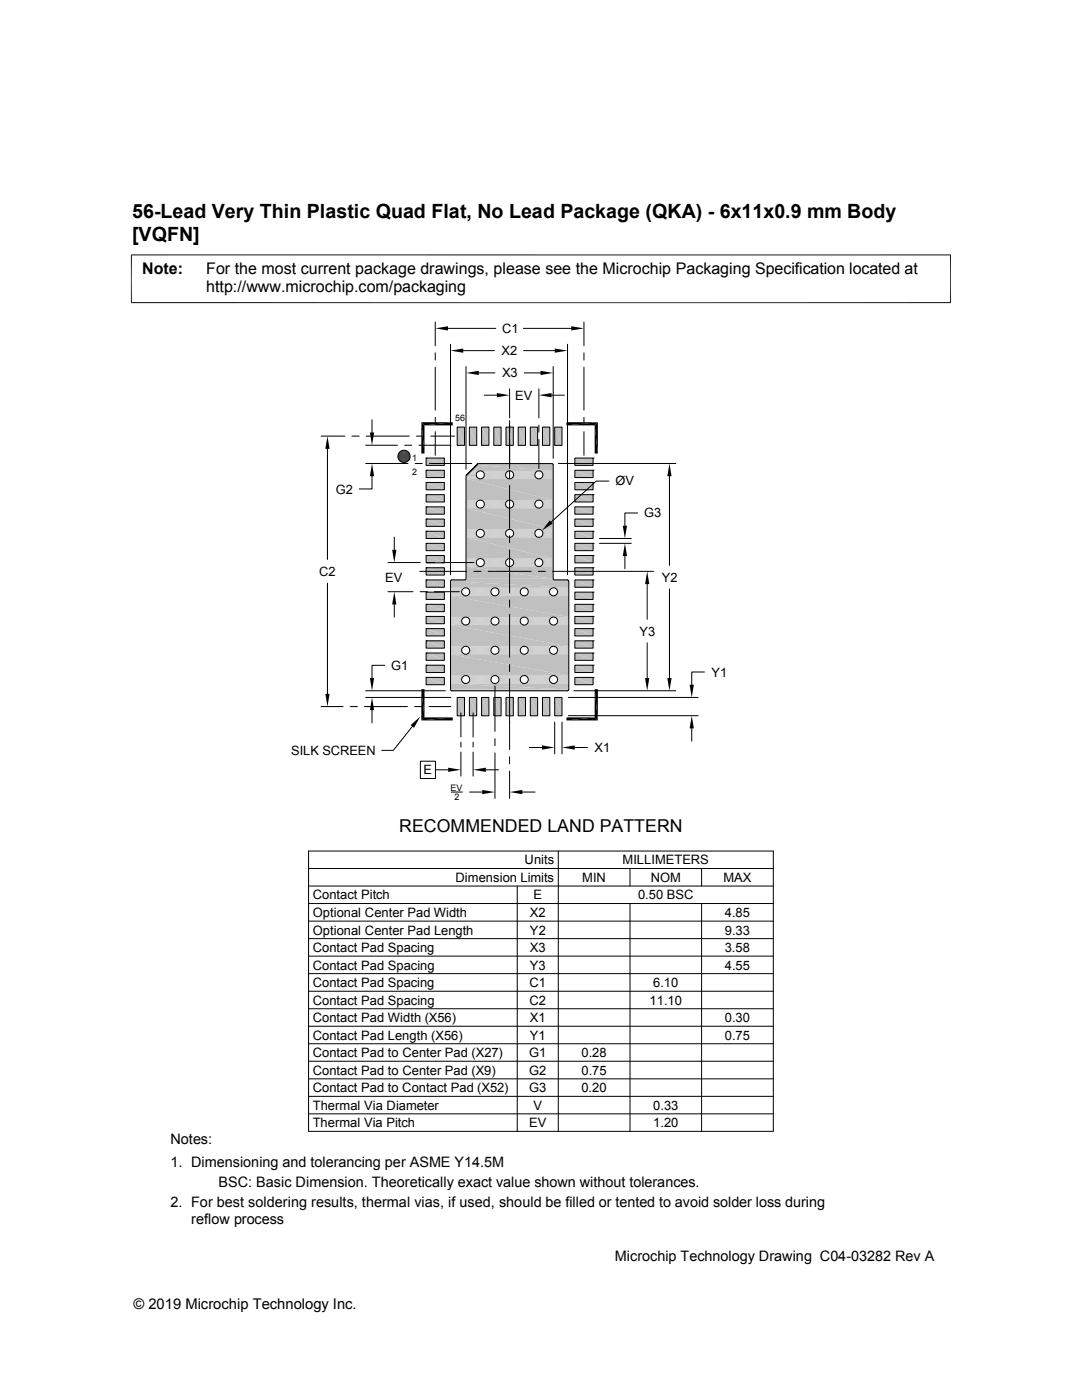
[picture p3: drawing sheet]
<svg xmlns="http://www.w3.org/2000/svg" width="216mm" height="279mm" viewBox="0 0 216 279" stroke-linecap="round" stroke-linejoin="round" font-family="sans-serif">
<g fill="#c0c0c0">
<path d="M110.7 85.2l1.4 3.7h-1.4z"/>
<path d="M110.7 85.2h1.4v3.7z"/>
<path d="M108.2 85.2l1.5 3.7h-1.5z"/>
<path d="M108.2 85.2h1.5v3.7z"/>
<path d="M105.8 85.2l1.5 3.7h-1.5z"/>
<path d="M105.8 85.2h1.5v3.7z"/>
<path d="M103.4 85.2l1.5 3.7h-1.5z"/>
<path d="M103.4 85.2h1.5v3.7z"/>
<path d="M101 85.2l1.4 3.7h-1.4z"/>
<path d="M101 85.2h1.4v3.7z"/>
<path d="M98.5 85.2l1.5 3.7h-1.5z"/>
<path d="M98.5 85.2h1.5v3.7z"/>
<path d="M96.1 85.2l1.5 3.7h-1.5z"/>
<path d="M96.1 85.2h1.5v3.7z"/>
<path d="M93.7 85.2l1.4 3.7h-1.4z"/>
<path d="M93.7 85.2h1.4v3.7z"/>
<path d="M91.2 85.2l1.5 3.7h-1.5z"/>
<path d="M91.2 85.2h1.5v3.7z"/>
<path d="M114.7 91.4l3.6 1.5h-3.6z"/>
<path d="M114.7 91.4h3.6v1.5z"/>
<path d="M85 91.4l3.7 1.5h-3.7z"/>
<path d="M85 91.4h3.7v1.5z"/>
<path d="M114.7 93.9l3.6 1.4h-3.6z"/>
<path d="M114.7 93.9h3.6v1.4z"/>
<path d="M85 93.9l3.7 1.4h-3.7z"/>
<path d="M85 93.9h3.7v1.4z"/>
<path d="M114.7 96.3l3.6 1.4h-3.6z"/>
<path d="M114.7 96.3h3.6v1.4z"/>
<path d="M85 96.3l3.7 1.4h-3.7z"/>
<path d="M85 96.3h3.7v1.4z"/>
<path d="M114.7 98.7l3.6 1.5h-3.6z"/>
<path d="M114.7 98.7h3.6v1.5z"/>
<path d="M85 98.7l3.7 1.5h-3.7z"/>
<path d="M85 98.7h3.7v1.5z"/>
<path d="M114.7 101.2l3.6 1.4h-3.6z"/>
<path d="M114.7 101.2h3.6v1.4z"/>
<path d="M85 101.2l3.7 1.4h-3.7z"/>
<path d="M85 101.2h3.7v1.4z"/>
<path d="M114.7 103.6l3.6 1.5h-3.6z"/>
<path d="M114.7 103.6h3.6v1.5z"/>
<path d="M85 103.6l3.7 1.5h-3.7z"/>
<path d="M85 103.6h3.7v1.5z"/>
<path d="M114.7 106l3.6 1.5h-3.6z"/>
<path d="M114.7 106h3.6v1.5z"/>
<path d="M85 106l3.7 1.5h-3.7z"/>
<path d="M85 106h3.7v1.5z"/>
<path d="M114.7 108.4l3.6 1.5h-3.6z"/>
<path d="M114.7 108.4h3.6v1.5z"/>
<path d="M85 108.4l3.7 1.5h-3.7z"/>
<path d="M85 108.4h3.7v1.5z"/>
<path d="M114.7 110.9l3.6 1.4h-3.6z"/>
<path d="M114.7 110.9h3.6v1.4z"/>
<path d="M85 110.9l3.7 1.4h-3.7z"/>
<path d="M85 110.9h3.7v1.4z"/>
<path d="M114.7 113.3l3.6 1.5h-3.6z"/>
<path d="M114.7 113.3h3.6v1.5z"/>
<path d="M85 113.3l3.7 1.5h-3.7z"/>
<path d="M85 113.3h3.7v1.5z"/>
<path d="M114.7 115.7l3.6 1.5h-3.6z"/>
<path d="M114.7 115.7h3.6v1.5z"/>
<path d="M85 115.7l3.7 1.5h-3.7z"/>
<path d="M85 115.7h3.7v1.5z"/>
<path d="M114.7 118.2l3.6 1.4h-3.6z"/>
<path d="M114.7 118.2h3.6v1.4z"/>
<path d="M85 118.2l3.7 1.4h-3.7z"/>
<path d="M85 118.2h3.7v1.4z"/>
<path d="M114.7 120.6l3.6 1.5h-3.6z"/>
<path d="M114.7 120.6h3.6v1.5z"/>
<path d="M85 120.6l3.7 1.5h-3.7z"/>
<path d="M85 120.6h3.7v1.5z"/>
<path d="M114.7 123l3.6 1.5h-3.6z"/>
<path d="M114.7 123h3.6v1.5z"/>
<path d="M85 123l3.7 1.5h-3.7z"/>
<path d="M85 123h3.7v1.5z"/>
<path d="M114.7 125.5l3.6 1.4h-3.6z"/>
<path d="M114.7 125.5h3.6v1.4z"/>
<path d="M85 125.5l3.7 1.4h-3.7z"/>
<path d="M85 125.5h3.7v1.4z"/>
<path d="M114.7 127.9l3.6 1.4h-3.6z"/>
<path d="M114.7 127.9h3.6v1.4z"/>
<path d="M85 127.9l3.7 1.4h-3.7z"/>
<path d="M85 127.9h3.7v1.4z"/>
<path d="M114.7 130.3l3.6 1.5h-3.6z"/>
<path d="M114.7 130.3h3.6v1.5z"/>
<path d="M85 130.3l3.7 1.5h-3.7z"/>
<path d="M85 130.3h3.7v1.5z"/>
<path d="M114.7 132.8l3.6 1.4h-3.6z"/>
<path d="M114.7 132.8h3.6v1.4z"/>
<path d="M85 132.8l3.7 1.4h-3.7z"/>
<path d="M85 132.8h3.7v1.4z"/>
<path d="M114.7 135.2l3.6 1.5h-3.6z"/>
<path d="M114.7 135.2h3.6v1.5z"/>
<path d="M85 135.2l3.7 1.5h-3.7z"/>
<path d="M85 135.2h3.7v1.5z"/>
<path d="M110.7 139.2l1.4 3.7h-1.4z"/>
<path d="M110.7 139.2h1.4v3.7z"/>
<path d="M108.2 139.2l1.5 3.7h-1.5z"/>
<path d="M108.2 139.2h1.5v3.7z"/>
<path d="M105.8 139.2l1.5 3.7h-1.5z"/>
<path d="M105.8 139.2h1.5v3.7z"/>
<path d="M103.4 139.2l1.5 3.7h-1.5z"/>
<path d="M103.4 139.2h1.5v3.7z"/>
<path d="M101 139.2l1.4 3.7h-1.4z"/>
<path d="M101 139.2h1.4v3.7z"/>
<path d="M98.5 139.2l1.5 3.7h-1.5z"/>
<path d="M98.5 139.2h1.5v3.7z"/>
<path d="M96.1 139.2l1.5 3.7h-1.5z"/>
<path d="M96.1 139.2h1.5v3.7z"/>
<path d="M93.7 139.2l1.4 3.7h-1.4z"/>
<path d="M93.7 139.2h1.4v3.7z"/>
<path d="M91.2 139.2l1.5 3.7h-1.5z"/>
<path d="M91.2 139.2h1.5v3.7z"/>
</g>
<path d="M95.1 92.7h15.3M95.2 92.6h15.2M95.2 92.6h15.1M95.3 92.6h15" fill="none" stroke="#c0c0c0" stroke-width=".2"/>
<g fill="#c0c0c0">
<path d="M95.1 92.8l15.3 1.2h-16.5z"/>
<path d="M95.1 92.8h15.3v1.2z"/>
</g>
<path d="M95.9 94h5.7M101.8 94h5.6M107.6 94h2.8" fill="none" stroke="#c0c0c0" stroke-width=".2"/>
<g fill="#c0c0c0">
<path d="M93.9 94h1.7z"/>
<path d="M93.9 94h1.9z"/>
</g>
<path d="M96.1 94h5.4M101.9 94h5.4M107.7 94h2.7" fill="none" stroke="#c0c0c0" stroke-width=".2"/>
<g fill="#c0c0c0">
<path d="M93.8 94h1.7z"/>
<path d="M93.8 94h1.8z"/>
</g>
<path d="M96.2 94.1h5.1M102 94.1h5.2M107.9 94.1h2.5" fill="none" stroke="#c0c0c0" stroke-width=".2"/>
<g fill="#c0c0c0">
<path d="M93.8 94l1.6 .1h-1.7z"/>
<path d="M93.8 94h1.7z"/>
</g>
<path d="M96.3 94.2h4.9M102.2 94.2h4.8M108 94.2h2.4" fill="none" stroke="#c0c0c0" stroke-width=".2"/>
<g fill="#c0c0c0">
<path d="M93.7 94.1l1.5 .1h-1.6z"/>
<path d="M93.7 94.1h1.7l-.2 .1z"/>
</g>
<path d="M96.4 94.3h4.7M102.3 94.3h4.6M108.1 94.3h2.3" fill="none" stroke="#c0c0c0" stroke-width=".2"/>
<g fill="#c0c0c0">
<path d="M93.6 94.2l1.6 .1h-1.7z"/>
<path d="M93.6 94.2h1.7l-.1 .1z"/>
</g>
<path d="M96.5 94.4h4.5M102.4 94.4h4.4M108.2 94.4h2.2" fill="none" stroke="#c0c0c0" stroke-width=".2"/>
<g fill="#c0c0c0">
<path d="M93.5 94.3l1.6 .2h-1.8z"/>
<path d="M93.5 94.3h1.7l-.1 .2z"/>
</g>
<path d="M96.6 94.6h4.3M102.4 94.6h4.4M108.3 94.6h2.1" fill="none" stroke="#c0c0c0" stroke-width=".2"/>
<g fill="#c0c0c0">
<path d="M93.3 94.5l1.8 .1h-1.9z"/>
<path d="M93.3 94.5h1.8v.1z"/>
</g>
<path d="M96.6 94.7h4.3M102.5 94.7h4.2M108.3 94.7h2.1" fill="none" stroke="#c0c0c0" stroke-width=".2"/>
<g fill="#c0c0c0">
<path d="M93.2 94.6l1.8 .2h-1.9z"/>
<path d="M93.2 94.6h1.9l-.1 .2z"/>
<path d="M93.1 94.8h1.9z"/>
</g>
<path d="M93 94.8h2" fill="none" stroke="#c0c0c0" stroke-width=".2"/>
<path d="M93 94.8h2z" fill="#c0c0c0"/>
<g fill="none" stroke="#c0c0c0" stroke-width=".2">
<path d="M93 94.9h2.1M93 95h2.1M93 95.1h2.2M93 95.3h2.2M93 95.4h2.4M93 95.5h2.5M93 95.5h2.6M93 95.6h2.8M93 94.8h2.1M95.9 95.6h5.7M96.1 95.5h5.4M96.2 95.5h5.1"/>
<path d="M96.3 95.4h4.9M96.4 95.3h4.7M96.5 95.1h4.5M96.6 95h4.3M96.6 94.8h4.3M101.8 95.6h5.6M101.9 95.5h5.4M102 95.5h5.2M102.2 95.4h4.8M102.3 95.3h4.6M102.4 95.1h4.4M102.4 95h4.4"/>
<path d="M102.5 94.8h4.2M107.6 95.6h2.8M107.7 95.5h2.7M107.9 95.5h2.5M108 95.4h2.4M108.1 95.3h2.3M108.2 95.1h2.2M108.3 95h2.1M108.3 94.8h2.1"/>
</g>
<g fill="#c0c0c0">
<path d="M93 95.6l17.4 4.2h-17.4z"/>
<path d="M93 95.6h17.4v4.2z"/>
</g>
<g fill="none" stroke="#c0c0c0" stroke-width=".2">
<path d="M93 99.8h2.8M93 99.9h2.6M93 99.9h2.5M95.9 99.8h5.7M96.1 99.9h5.4M96.2 99.9h5.1M101.8 99.8h5.6M101.9 99.9h5.4M102 99.9h5.2M107.6 99.8h2.8M107.7 99.9h2.7M107.9 99.9h2.5"/>
<path d="M93 100h2.4M93 100.1h2.2M93 100.2h2.2M93 100.4h2.1M93 100.5h2.1M93 100.7h2.1M93 100.8h2.1M93 101h2.2M93 101.1h2.2M93 101.2h2.4M93 101.3h2.5M93 101.3l2.8 .1"/>
<path d="M95.9 101.4h5.7M96.2 101.3h5.1M96.3 101.2h4.9M96.3 100h4.9M96.4 100.1h4.7M96.4 101.1h4.7M96.5 101h4.5M96.5 100.2h4.5M96.6 100.8h4.3M96.6 100.4h4.3M96.6 100.7h4.3M96.6 100.5h4.3"/>
<path d="M101.8 101.4h5.6M102 101.3h5.2M102.2 100h4.8M102.2 101.2h4.8M102.3 101.1h4.6M102.3 100.1h4.6M102.4 101h4.4M102.4 100.2h4.4M102.4 100.8h4.4M102.4 100.4h4.4M102.5 100.7h4.2M102.5 100.5h4.2"/>
<path d="M107.9 101.3h2.5M108 100h2.4M108 101.2h2.4M108.1 101.1h2.3M108.1 100.1h2.3M108.2 101h2.2M108.2 100.2h2.2M108.3 100.8h2.1M108.3 100.4h2.1M108.3 100.7h2.1M108.3 100.5h2.1M110.4 101.3l-2.8 .1"/>
</g>
<g fill="#c0c0c0">
<path d="M93 101.4l17.4 4.2h-17.4z"/>
<path d="M93 101.4h17.4v4.2z"/>
</g>
<g fill="none" stroke="#c0c0c0" stroke-width=".2">
<path d="M93 105.7h2.8M93 105.7h2.6M93 105.8h2.5M93 105.8h2.4M93 106h2.2M93 106.1h2.2M93 106.2h2.1M93 106.4h2.1M93 106.5h2.1M93 106.7h2.1M93 106.8h2.2M93 106.9h2.2"/>
<path d="M93 107h2.4M93 107.1h2.5M93 107.2h2.8M95.9 107.2h5.7M95.9 105.7h5.7M96.1 105.7h5.4M96.2 107.1h5.1M96.2 105.8h5.1M96.3 107h4.9M96.3 105.8h4.9M96.4 106h4.7M96.4 106.9h4.7"/>
<path d="M96.5 106.8h4.5M96.5 106.1h4.5M96.6 106.7h4.3M96.6 106.2h4.3M96.6 106.5h4.3M96.6 106.4h4.3M101.8 107.2h5.6M101.8 105.7h5.6M101.9 105.7h5.4M102 107.1h5.2M102 105.8h5.2M102.2 105.8h4.8"/>
<path d="M102.2 107h4.8M102.3 106.9h4.6M102.3 106h4.6M102.4 106.8h4.4M102.4 106.1h4.4M102.4 106.7h4.4M102.4 106.2h4.4M102.5 106.5h4.2M102.5 106.4h4.2M107.6 105.7h2.8M107.7 105.7h2.7M107.9 107.1h2.5"/>
<path d="M107.9 105.8h2.5M108 105.8h2.4M108 107h2.4M108.1 106.9h2.3M108.1 106h2.3M108.2 106.8h2.2M108.2 106.1h2.2M108.3 106.7h2.1M108.3 106.2h2.1M108.3 106.5h2.1M108.3 106.4h2.1M110.4 107.2h-2.8"/>
</g>
<g fill="#c0c0c0">
<path d="M93 107.2l17.4 4.3h-17.4z"/>
<path d="M93 107.2h17.4v4.3z"/>
</g>
<g fill="none" stroke="#c0c0c0" stroke-width=".2">
<path d="M93 111.5h2.8M93 111.5h2.6M93 111.6h2.5M93 111.7h2.4M93 111.8h2.2M93 111.9h2.2M93 112.1h2.1M93 112.2h2.1M93 112.3h2.1M93 112.5h2.1M93 112.6h2.2M93 112.8h2.2"/>
<path d="M93 112.9h2.4M93 112.9h2.5M93 113l2.8 .1M95.9 113.1h5.7M95.9 111.5h5.7M96.1 111.5h5.4M96.2 112.9h5.1M96.2 111.6h5.1M96.3 112.9h4.9M96.3 111.7h4.9M96.4 111.8h4.7M96.4 112.8h4.7"/>
<path d="M96.5 112.6h4.5M96.5 111.9h4.5M96.6 112.5h4.3M96.6 112.1h4.3M96.6 112.3h4.3M96.6 112.2h4.3M101.8 113.1h5.6M101.8 111.5h5.6M101.9 111.5h5.4M102 112.9h5.2M102 111.6h5.2M102.2 111.7h4.8"/>
<path d="M102.2 112.9h4.8M102.3 112.8h4.6M102.3 111.8h4.6M102.4 112.6h4.4M102.4 111.9h4.4M102.4 112.5h4.4M102.4 112.1h4.4M102.5 112.3h4.2M102.5 112.2h4.2M107.6 111.5h2.8M107.7 111.5h2.7M107.9 112.9h2.5"/>
<path d="M107.9 111.6h2.5M108 111.7h2.4M108 112.9h2.4M108.1 112.8h2.3M108.1 111.8h2.3M108.2 112.6h2.2M108.2 111.9h2.2M108.3 112.5h2.1M108.3 112.1h2.1M108.3 112.3h2.1M108.3 112.2h2.1M110.4 113l-2.8 .1"/>
</g>
<g fill="#c0c0c0">
<path d="M93 113.1l17.4 2.4h-17.4z"/>
<path d="M93 113.1h17.4v2.4z"/>
</g>
<path d="M89.9 115.9h23.6M89.9 116h23.6M89.9 115.8h23.6M90 115.8h23.4M90.1 115.7h23.2M92.9 115.7h17.6M93 115.6h17.4M93 115.5h17.4" fill="none" stroke="#c0c0c0" stroke-width=".2"/>
<g fill="#c0c0c0">
<path d="M89.9 116l23.6 1.3h-23.6z"/>
<path d="M89.9 116h23.6v1.3z"/>
</g>
<g fill="none" stroke="#c0c0c0" stroke-width=".2">
<path d="M89.9 117.3h3M89.9 117.4h2.8M89.9 117.4h2.7M89.9 117.5h2.5M89.9 117.6h2.4M89.9 117.8h2.3M89.9 117.9h2.3M89.9 118h2.2M89.9 118.2h2.2M89.9 118.3h2.3M89.9 118.5h2.3M89.9 118.6h2.4"/>
<path d="M89.9 118.7h2.5M89.9 118.8h2.7M89.9 118.9h3M93 118.9h5.7M93 117.3h5.7M93.2 117.4h5.4M93.3 118.8h5.1M93.3 117.4h5.1M93.4 118.7h4.9M93.4 117.5h4.9M93.5 117.6h4.7M93.5 118.6h4.7"/>
<path d="M93.6 118.5h4.5M93.6 117.8h4.5M93.7 118.3h4.3M93.7 117.9h4.3M93.7 118h4.3M93.7 118.2h4.3M98.8 118.9h5.7M98.8 117.3h5.7M99 117.4h5.4M99.1 118.8h5.1M99.1 117.4h5.1M99.3 117.5h4.8"/>
<path d="M99.3 118.7h4.8M99.4 118.6h4.6M99.4 117.6h4.6M99.4 118.5h4.5M99.4 117.8h4.5M99.5 118.3h4.4M99.5 117.9h4.4M99.5 118.2h4.3M99.5 118h4.3M104.7 118.9h5.7M104.7 117.3h5.7M104.8 117.4h5.4"/>
<path d="M105 118.8h5.1M105 117.4h5.1M105.1 117.5h4.9M105.1 118.7h4.9M105.2 118.6h4.7M105.2 117.6h4.7M105.3 118.5h4.5M105.3 117.8h4.5M105.3 118.3h4.4M105.3 117.9h4.4M105.4 118.2h4.3M105.4 118h4.3"/>
<path d="M110.5 117.3h3M110.7 117.4h2.8M110.8 118.8h2.7M110.8 117.4h2.7M110.9 117.5h2.6M110.9 118.7h2.6M111 118.6h2.5M111 117.6h2.5M111.1 118.5h2.4M111.1 117.8h2.4M111.2 118.3h2.3M111.2 117.9h2.3"/>
<path d="M111.2 118.2h2.3M111.2 118h2.3M113.5 118.9h-3"/>
</g>
<g fill="#c0c0c0">
<path d="M89.9 118.9l23.6 4.2h-23.6z"/>
<path d="M89.9 118.9h23.6v4.2z"/>
</g>
<g fill="none" stroke="#c0c0c0" stroke-width=".2">
<path d="M89.9 123.2h3M89.9 123.2h2.8M89.9 123.3h2.7M89.9 123.3h2.5M89.9 123.5h2.4M89.9 123.6h2.3M89.9 123.7h2.3M89.9 123.9h2.2M89.9 124h2.2M89.9 124.2h2.3M89.9 124.3h2.3M89.9 124.4h2.4"/>
<path d="M89.9 124.5h2.5M89.9 124.6h2.7M89.9 124.7h2.8M89.9 124.7h3M93 124.7h5.7M93 123.2h5.7M93.2 123.2h5.4M93.2 124.7h5.4M93.3 124.6h5.1M93.3 123.3h5.1M93.4 124.5h4.9M93.4 123.3h4.9"/>
<path d="M93.5 123.5h4.7M93.5 124.4h4.7M93.6 124.3h4.5M93.6 123.6h4.5M93.7 124.2h4.3M93.7 123.7h4.3M93.7 123.9h4.3M93.7 124h4.3M98.8 124.7h5.7M98.8 123.2h5.7M99 123.2h5.4M99 124.7h5.4"/>
<path d="M99.1 124.6h5.1M99.1 123.3h5.1M99.3 123.3h4.8M99.3 124.5h4.8M99.4 124.4h4.6M99.4 123.5h4.6M99.4 124.3h4.5M99.4 123.6h4.5M99.5 124.2h4.4M99.5 123.7h4.4M99.5 124h4.3M99.5 123.9h4.3"/>
<path d="M104.7 124.7h5.7M104.7 123.2h5.7M104.8 123.2h5.4M104.8 124.7h5.4M105 124.6h5.1M105 123.3h5.1M105.1 123.3h4.9M105.1 124.5h4.9M105.2 124.4h4.7M105.2 123.5h4.7M105.3 124.3h4.5M105.3 123.6h4.5"/>
<path d="M105.3 124.2h4.4M105.3 123.7h4.4M105.4 124h4.3M105.4 123.9h4.3M110.5 124.7h3M110.5 123.2h3M110.7 123.2h2.8M110.7 124.7h2.8M110.8 124.6h2.7M110.8 123.3h2.7M110.9 123.3h2.6M110.9 124.5h2.6"/>
<path d="M111 124.4h2.5M111 123.5h2.5M111.1 124.3h2.4M111.1 123.6h2.4M111.2 124.2h2.3M111.2 123.7h2.3M111.2 124h2.3M111.2 123.9h2.3"/>
</g>
<g fill="#c0c0c0">
<path d="M89.9 124.7l23.6 4.3h-23.6z"/>
<path d="M89.9 124.7h23.6v4.3z"/>
</g>
<g fill="none" stroke="#c0c0c0" stroke-width=".2">
<path d="M89.9 129h3M89.9 129h2.8M89.9 129.1h2.7M89.9 129.2h2.5M89.9 129.3h2.4M89.9 129.4h2.3M89.9 129.6h2.3M89.9 129.7h2.2M89.9 129.8h2.2M89.9 130h2.3M89.9 130.1h2.3M89.9 130.3h2.4"/>
<path d="M89.9 130.4h2.5M89.9 130.5h2.7M89.9 130.5l3 .1M93 130.6h5.7M93 129h5.7M93.2 129h5.4M93.3 130.5h5.1M93.3 129.1h5.1M93.4 130.4h4.9M93.4 129.2h4.9M93.5 129.3h4.7M93.5 130.3h4.7"/>
<path d="M93.6 130.1h4.5M93.6 129.4h4.5M93.7 130h4.3M93.7 129.6h4.3M93.7 129.7h4.3M93.7 129.8h4.3M98.8 130.6h5.7M98.8 129h5.7M99 129h5.4M99.1 130.5h5.1M99.1 129.1h5.1M99.3 129.2h4.8"/>
<path d="M99.3 130.4h4.8M99.4 130.3h4.6M99.4 129.3h4.6M99.4 130.1h4.5M99.4 129.4h4.5M99.5 130h4.4M99.5 129.6h4.4M99.5 129.8h4.3M99.5 129.7h4.3M104.7 130.6h5.7M104.7 129h5.7M104.8 129h5.4"/>
<path d="M105 130.5h5.1M105 129.1h5.1M105.1 129.2h4.9M105.1 130.4h4.9M105.2 130.3h4.7M105.2 129.3h4.7M105.3 130.1h4.5M105.3 129.4h4.5M105.3 130h4.4M105.3 129.6h4.4M105.4 129.8h4.3M105.4 129.7h4.3"/>
<path d="M110.5 129h3M110.7 129h2.8M110.8 130.5h2.7M110.8 129.1h2.7M110.9 129.2h2.6M110.9 130.4h2.6M111 130.3h2.5M111 129.3h2.5M111.1 130.1h2.4M111.1 129.4h2.4M111.2 130h2.3M111.2 129.6h2.3"/>
<path d="M111.2 129.8h2.3M111.2 129.7h2.3M113.5 130.5l-3 .1"/>
</g>
<g fill="#c0c0c0">
<path d="M89.9 130.6l23.6 4.2h-23.6z"/>
<path d="M89.9 130.6h23.6v4.2z"/>
</g>
<g fill="none" stroke="#c0c0c0" stroke-width=".2">
<path d="M89.9 134.8h3M89.9 134.9h2.8M89.9 134.9h2.7M89.9 135h2.5M89.9 135.1h2.4M89.9 135.3h2.3M89.9 135.4h2.3M89.9 135.5h2.2M89.9 135.7h2.2M89.9 135.8h2.3M89.9 136h2.3M89.9 136.1h2.4"/>
<path d="M89.9 136.2h2.5M89.9 136.3h2.7M89.9 136.4h2.8M89.9 136.4h3M93 136.4h5.7M93 134.8h5.7M93.2 134.9h5.4M93.2 136.4h5.4M93.3 136.3h5.1M93.3 134.9h5.1M93.4 136.2h4.9M93.4 135h4.9"/>
<path d="M93.5 135.1h4.7M93.5 136.1h4.7M93.6 136h4.5M93.6 135.3h4.5M93.7 135.8h4.3M93.7 135.4h4.3M93.7 135.5h4.3M93.7 135.7h4.3M98.8 136.4h5.7M98.8 134.8h5.7M99 134.9h5.4M99 136.4h5.4"/>
<path d="M99.1 136.3h5.1M99.1 134.9h5.1M99.3 135h4.8M99.3 136.2h4.8M99.4 136.1h4.6M99.4 135.1h4.6M99.4 136h4.5M99.4 135.3h4.5M99.5 135.8h4.4M99.5 135.4h4.4M99.5 135.7h4.3M99.5 135.5h4.3"/>
<path d="M104.7 136.4h5.7M104.7 134.8h5.7M104.8 134.9h5.4M104.8 136.4h5.4M105 136.3h5.1M105 134.9h5.1M105.1 135h4.9M105.1 136.2h4.9M105.2 136.1h4.7M105.2 135.1h4.7M105.3 136h4.5M105.3 135.3h4.5"/>
<path d="M105.3 135.8h4.4M105.3 135.4h4.4M105.4 135.7h4.3M105.4 135.5h4.3M110.5 136.4h3M110.5 134.8h3M110.7 134.9h2.8M110.7 136.4h2.8M110.8 136.3h2.7M110.8 134.9h2.7M110.9 135h2.6M110.9 136.2h2.6"/>
<path d="M111 136.1h2.5M111 135.1h2.5M111.1 136h2.4M111.1 135.3h2.4M111.2 135.8h2.3M111.2 135.4h2.3M111.2 135.7h2.3M111.2 135.5h2.3"/>
</g>
<g fill="#c0c0c0">
<path d="M89.9 136.4l23.6 1.2h-23.6z"/>
<path d="M89.9 136.4h23.6v1.2z"/>
</g>
<path d="M89.9 137.6h23.6M89.9 137.7h23.6M89.9 137.8h23.5M90 137.8h23.4M90.1 137.9h23.2" fill="none" stroke="#c0c0c0" stroke-width=".2"/>
<g fill="none" stroke="#000" stroke-width=".2">
<path d="M26.1 50.9h163.7M26.2 50.8v9.7M189.7 50.8v9.7M26.1 60.4h163.7M86.8 64.3v4.7M86.8 70.4v1.5M86.8 73.3v8.6M89.4 65.5h9.5M89.9 68.7v46M92.4 70h6.3M93 73.2v20.5M95.5 74.4h3.3"/>
<path d="M96.6 78.9h2.5M101.7 77.6v5.8M104.4 65.5h9.6M104.5 70h6.2M104.6 74.4h3.2M107.5 77.6v5.8M110.1 78.9h2.5M110.4 73.2v18.3M113.2 68.7v46M116.5 64.3v4.7M116.5 70.4v1.5M116.5 73.3v8.6"/>
<path d="M64.1 87h4.7M65.3 89.6v22.1M70.2 87h1.5M73 88.9h6.3M73 92.5h8.4M73.1 87h8.6M74.2 95v2.6h-2.5M74.2 83.8v2.5M79.4 90.9h2.4M79.4 91h2.4M79.4 91.1h2.4M79.4 91.2h2.4"/>
<path d="M79.4 90.8h2.4M79.4 91.4h2.4M79.4 91.5h2.4M79.4 90.7h2.4M79.5 90.6h2.2M79.5 91.6h2.2M79.5 91.7h2.2M79.5 90.5h2.2M79.6 90.4h2M79.6 91.8h2M80.8 88.9h1.4M82.8 92.5h1.5"/>
<path d="M83.1 87h1.4M83.6 88.9h6.4M85 98.7h3.7v1.5h-3.7zM85 98.7h.1M85 96.3h3.7v1.4h-3.7zM85 96.3h.1M85 93.9h3.7v1.4h-3.7zM85 93.9h.1M85 91.4h3.7v1.5h-3.7zM85 91.4h.1M85.7 92.5h8.4M86 87h4.7"/>
<path d="M86.8 83.3v1.4M86.8 86.1v4.8M91.2 85.2h1.5v3.7h-1.5zM93 94.8l2.4-2.3h14.8l.2 .1v22.9l.2 .2h2.6l.3 .3v21.6l-.1 .2-23.3 .1-.2-.2v-21.7l.2-.3h2.6l.3-.2zM93.7 85.2h1.4v3.7h-1.4zM95.3 92.7l-2.1 2.1M96.1 85.2h1.5v3.7h-1.5zM98.5 85.2h1.5v3.7h-1.5zM101 85.2h1.4v3.7h-1.4zM101.7 83.9v9.6M101.7 94v1.5M101.7 96.9v8.6"/>
<path d="M103.4 85.2h1.5v3.7h-1.5zM105.8 85.2h1.5v3.7h-1.5zM107.5 84.8v1.5M107.5 87.7v5.8M108.2 85.2h1.5v3.7h-1.5zM110.7 85.2h1.4v3.7h-1.4zM111.4 92.5h23.5M114.7 98.7h3.6v1.5h-3.6zM114.7 96.3h3.6v1.4h-3.6zM114.7 93.9h3.6v1.4h-3.6zM114.7 91.4h3.6v1.5h-3.6zM116.5 83.3v1.4"/>
<path d="M116.5 86.1v4.8M118.3 98.7h.1M118.3 96.3h.1M118.3 93.9h.1M118.3 91.4h.1M121.5 96h-2.5l-9 8.2M133.6 95v17.8M65.3 116.4v22.1M77.4 112.3h6.5M77.4 118.1h5M78.7 107.2v2.5M83.8 114h9.3"/>
<path d="M83.8 118.1h1.5M85 118.2h3.7v1.4h-3.7zM85 118.2h.1M85 115.7h3.7v1.5h-3.7zM85 115.7h.1M85 113.3h3.7v1.5h-3.7zM85 113.3h.1M85 110.9h3.7v1.4h-3.7zM85 110.9h.1M85 108.4h3.7v1.5h-3.7zM85 108.4h.1M85 106h3.7v1.5h-3.7z"/>
<path d="M85 106h.1M85 103.6h3.7v1.5h-3.7zM85 103.6h.1M85 101.2h3.7v1.4h-3.7zM85 101.2h.1M85.3 112.3h1.4M86.7 118.1h5M88.1 112.3h6.5M94.6 114h1.4M97.4 114h8.6M101.7 106.9v1.4M101.7 109.7v8.6"/>
<path d="M101.7 119.7v1.5M107.4 114h1.4M110.3 114h20.1M114.7 118.2h3.6v1.4h-3.6zM114.7 115.7h3.6v1.5h-3.6zM114.7 113.3h3.6v1.5h-3.6zM114.7 110.9h3.6v1.4h-3.6zM114.7 108.4h3.6v1.5h-3.6zM114.7 106h3.6v1.5h-3.6zM114.7 103.6h3.6v1.5h-3.6zM114.7 101.2h3.6v1.4h-3.6zM118.3 118.2h.1"/>
<path d="M118.3 115.7h.1M118.3 113.3h.1M118.3 110.9h.1M118.3 108.4h.1M118.3 106h.1M118.3 103.6h.1M118.3 101.2h.1M119.6 108.4h6.4M119.6 107.5h6.4M124.7 111v2.5M127.2 102.4h-2.5v2.5M129.1 116.6v7"/>
<path d="M133.6 117.5v17.8M73 139.2h17M73 137.9h15.9M76.8 132.8h-2.6v2.5M78.7 120.6v2.6M85 135.2h3.7v1.5h-3.7zM85 135.2h.1M85 132.8h3.7v1.4h-3.7zM85 132.8h.1M85 130.3h3.7v1.5h-3.7zM85 130.3h.1M85 127.9h3.7v1.4h-3.7z"/>
<path d="M85 127.9h.1M85 125.5h3.7v1.4h-3.7zM85 125.5h.1M85 123h3.7v1.5h-3.7zM85 123h.1M85 120.6h3.7v1.5h-3.7zM85 120.6h.1M91.2 139.2h1.5v3.7h-1.5zM93.7 139.2h1.4v3.7h-1.4zM96.1 139.2h1.5v3.7h-1.5zM98.5 139.2h1.5v3.7h-1.5zM98.8 136.9v9.1"/>
<path d="M101 139.2h1.4v3.7h-1.4zM101.7 122.6v8.6M101.7 132.6v1.4M101.7 135.5v14.1M103.4 139.2h1.5v3.7h-1.5zM105.8 139.2h1.5v3.7h-1.5zM108.2 139.2h1.5v3.7h-1.5zM110.7 139.2h1.4v3.7h-1.4zM113.4 139.2h25.9M114.5 137.9h20.4M114.7 135.2h3.6v1.5h-3.6zM114.7 132.8h3.6v1.4h-3.6z"/>
<path d="M114.7 130.3h3.6v1.5h-3.6zM114.7 127.9h3.6v1.4h-3.6zM114.7 125.5h3.6v1.4h-3.6zM114.7 123h3.6v1.5h-3.6zM114.7 120.6h3.6v1.5h-3.6zM118.3 135.2h.1M118.3 132.8h.1M118.3 130.3h.1M118.3 127.9h.1M118.3 125.5h.1M118.3 123h.1M118.3 120.6h.1"/>
<path d="M129.1 128.3v7M140.6 134.1h-2.6v2.6M64.1 141h4.4M69.9 141h1.4M72.7 141h8.6M74.2 141.7v2.6M82.3 145l-3.8 4.8h-2.3M82.7 141h1.5M83.9 151.9h3v3.5h-3zM85.6 141h4.4M86.9 153.6h2.5M90 158.1h2.3"/>
<path d="M92 142.3v4.8M92 148.1v1M92 150.1v4.8M93.7 158.1h2.5M94.4 142.3v4.8M94.4 148.1v1M94.4 150.1v4.8M96.9 153.6h2.6M98.8 147.4v1.4M98.8 150.3v9M101.7 151v1.4M101.7 153.9v5.4"/>
<path d="M104.2 158.1h2.6M105.6 149.2h2.5M110.7 144.1v6.4M112.1 144.1v6.4M113.4 142.8h25.9M114.7 149.2h2.5M138 145.4v2.5M61.6 173.3h92.7M61.6 169.8h92.7v56h-92.7zM61.6 176.8h92.7M103.2 176.8v49M111.4 169.8v56"/>
<path d="M125.7 173.3v3.5M140 173.3v3.5M61.6 197.8h92.7M61.6 194.3h92.7M61.6 183.8h92.7M61.6 180.3h92.7M61.6 187.3h92.7M61.6 190.8h92.7M125.7 180.3v45.5M140 180.3v45.5M61.6 208.3h92.7M61.6 218.8h92.7"/>
<path d="M61.6 201.3h92.7M61.6 211.8h92.7M61.6 204.8h92.7M61.6 215.3h92.7M61.6 222.3h92.7"/>
<circle cx="80.6" cy="91.1" r="1.22"/>
<circle cx="95.8" cy="94.8" r=".8"/>
<circle cx="101.7" cy="94.8" r=".8"/>
<circle cx="107.5" cy="94.8" r=".8"/>
<circle cx="92.9" cy="118.1" r=".8"/>
<circle cx="95.8" cy="100.6" r=".8"/>
<circle cx="95.8" cy="106.4" r=".8"/>
<circle cx="95.8" cy="112.3" r=".8"/>
<circle cx="98.8" cy="118.1" r=".8"/>
<circle cx="101.7" cy="100.6" r=".8"/>
<circle cx="101.7" cy="112.3" r=".8"/>
<circle cx="101.7" cy="106.4" r=".8"/>
<circle cx="104.6" cy="118.1" r=".8"/>
<circle cx="107.5" cy="100.6" r=".8"/>
<circle cx="107.5" cy="112.3" r=".8"/>
<circle cx="107.5" cy="106.4" r=".8"/>
<circle cx="110.4" cy="118.1" r=".8"/>
<circle cx="92.9" cy="135.6" r=".8"/>
<circle cx="92.9" cy="129.8" r=".8"/>
<circle cx="92.9" cy="123.9" r=".8"/>
<circle cx="98.8" cy="135.6" r=".8"/>
<circle cx="98.8" cy="129.8" r=".8"/>
<circle cx="98.8" cy="123.9" r=".8"/>
<circle cx="104.6" cy="135.6" r=".8"/>
<circle cx="104.6" cy="129.8" r=".8"/>
<circle cx="104.6" cy="123.9" r=".8"/>
<circle cx="110.4" cy="135.6" r=".8"/>
<circle cx="110.4" cy="129.8" r=".8"/>
<circle cx="110.5" cy="123.9" r=".8"/>
</g>
<g fill="#000">
<path d="M86.8 65.5l2.6-.4v.9zM89.9 70l2.5-.4v.8zM93 74.4l2.5-.4v.8zM99.1 78.4l2.6 .5-2.6 .4zM107.8 74l2.6 .4-2.6 .4zM107.5 78.9l2.6-.5v.9zM110.7 69.6l2.5 .4-2.5 .4zM114 65.1l2.5 .4-2.5 .5zM65.3 87l.5 2.6h-.9zM73.8 86.3h.9l-.5 2.6zM74.2 92.5l.5 2.5h-.9zM79.6 91.7l2 .1z"/>
<path d="M79.7 90.3h1.9v.1zM79.7 91.8l1.8 .1h-1.8zM79.7 91.8h1.9l-.1 .1zM79.7 90.2l1.9 .1h-1.9zM79.7 90.2l1.9 .1zM79.7 91.9l1.7 .1zM79.7 91.9h1.8zM79.8 90.1l1.7 .1h-1.8zM79.8 90.1l1.7 .1zM79.8 92l1.5 .1zM79.8 92h1.6zM79.8 90.1h1.6z"/>
<path d="M79.9 90.1h1.5zM79.9 92.1h1.3zM79.9 92.1h1.4zM79.9 90.1h1.4zM80 90l1.3 .1zM80 92.1l1.1 .1zM80 92.1h1.2zM80 90h1.2zM80.1 90h1.1zM80.1 92.2h.9zM80.1 92.2h1zM80.1 90h1z"/>
<path d="M80.2 89.9l.9 .1zM80.2 92.2l.7 .1zM80.2 92.2h.8zM80.2 89.9h.8zM80.3 89.9h.7zM80.3 92.3h.5zM80.3 92.3h.6zM80.3 89.9h.6zM80.5 89.9h.4zM80.5 92.3h.3zM80.5 89.9h.3zM84.1 84.3l.6 6.2h-.6z"/>
<path d="M84.1 84.3h6.2l-5.6 .6zM84.1 84.3l.6 .6v5.6zM84.7 84.9l5.6-.6v.6zM113 84.3h6.3l-6.3 .6zM113 84.9l6.3-.6-.6 .6zM118.7 84.9l.6 5.6h-.6zM118.7 84.9l.6-.6v6.2zM133.6 92.5l.4 2.5h-.8zM78.3 109.7h.8l-.4 2.6zM109.7 103.9l.6 .6-2.2 1.4zM124.7 108.4l.4 2.6h-.8zM124.3 104.9h.8l-.4 2.6z"/>
<path d="M129.1 114l.5 2.6h-.9zM64.9 138.5h.9l-.5 2.5zM73.8 135.3h.9l-.5 2.6zM78.7 118.1l.4 2.5h-.8zM118.7 137.5l.6 6.3-.6-.6zM118.7 137.5h.6v6.3zM128.7 135.3h.9l-.5 2.6zM133.2 135.3h.8l-.4 2.6zM137.6 136.7h.9l-.5 2.5zM74.2 139.2l.5 2.5h-.9zM81.9 144.7l2-1.7-1.3 2.2zM84.1 137.5l.6 5.7-.6 .6z"/>
<path d="M84.1 137.5h.6v5.7zM89.4 153.2l2.6 .4-2.6 .5zM84.1 143.8l6.2-.6v.6zM84.1 143.8l.6-.6h5.6zM96.2 157.6l2.6 .5-2.6 .4zM94.4 153.6l2.5-.4v.9zM101.7 158.1l2.5-.5v.9zM108.1 148.8l2.6 .4-2.6 .4zM112.1 149.2l2.6-.4v.8zM113 143.2h5.7l-5.7 .6zM113 143.8l5.7-.6 .6 .6zM138 142.8l.5 2.6h-.9z"/>
</g>
<g font-size="3.9">
<text x="26.4" y="43.5">56-Lead Very Thin Plastic Quad Flat, No Lead Package (QKA) - 6x11x0.9 mm Body</text>
<text x="26.4" y="48">[VQFN]</text>
</g>
<text font-size="3.5" x="79.7" y="166.1">RECOMMENDED LAND PATTERN</text>
<g font-size="3.2">
<text x="28.4" y="54.6">Note:</text>
<text x="41.1" y="58.3">http://www.microchip.com/packaging</text>
<text x="41.1" y="54.6">For the most current package drawings, please see the Microchip Packaging Specification located at</text>
</g>
<g font-size="2.9">
<text x="34" y="228.3">Notes:</text>
<text x="34" y="232.9">1. Dimensioning and tolerancing per ASME Y14.5M</text>
<text x="43.6" y="236.9">BSC: Basic Dimension. Theoretically exact value shown without tolerances.</text>
<text x="34" y="241">2. For best soldering results, thermal vias, if used, should be filled or tented to avoid solder loss during</text>
<text x="38.1" y="244.3">reflow process</text>
<text x="122.7" y="251.7">Microchip Technology Drawing C04-03282 Rev A</text>
<text x="26.6" y="261.3">© 2019 Microchip Technology Inc.</text>
</g>
<g font-size="2.6">
<text x="100.1" y="70.9">X2</text>
<text x="100.2" y="66.4">C1</text>
<text x="100.2" y="75.3">X3</text>
<text x="102.8" y="79.8">EV</text>
<text x="67" y="98.5">G2</text>
<text x="122.8" y="96.9">ØV</text>
<text x="128.5" y="103.3">G3</text>
<text x="63.7" y="114.9">C2</text>
<text x="76.9" y="116.1">EV</text>
<text x="132.1" y="116.1">Y2</text>
<text x="127.6" y="126.8">Y3</text>
<text x="78.1" y="133.7">G1</text>
<text x="142" y="135">Y1</text>
<text x="58.1" y="150.7">SILK SCREEN</text>
<text x="84.5" y="154.5">E</text>
<text x="118.6" y="150.1">X1</text>
<text x="104.7" y="172.5">Units</text>
<text x="124.2" y="172.5">MILLIMETERS</text>
<text x="62.4" y="179.5">Contact Pitch</text>
<text x="90.9" y="176">Dimension Limits</text>
<text x="106.4" y="179.5">E</text>
<text x="116.2" y="176">MIN</text>
<text x="127.3" y="179.5">0.50 BSC</text>
<text x="129.8" y="176">NOM</text>
<text x="144.4" y="176">MAX</text>
<text x="62.4" y="183">Optional Center Pad Width</text>
<text x="105.7" y="183">X2</text>
<text x="144.6" y="183">4.85</text>
<text x="62.4" y="186.5">Optional Center Pad Length</text>
<text x="62.4" y="190">Contact Pad Spacing</text>
<text x="105.7" y="190">X3</text>
<text x="105.7" y="186.5">Y2</text>
<text x="144.6" y="190">3.58</text>
<text x="144.6" y="186.5">9.33</text>
<text x="62.4" y="193.5">Contact Pad Spacing</text>
<text x="62.4" y="197">Contact Pad Spacing</text>
<text x="105.6" y="197">C1</text>
<text x="105.7" y="193.5">Y3</text>
<text x="130.3" y="197">6.10</text>
<text x="144.6" y="193.5">4.55</text>
<text x="62.4" y="204">Contact Pad Width (X56)</text>
<text x="62.4" y="200.5">Contact Pad Spacing</text>
<text x="105.6" y="200.5">C2</text>
<text x="105.7" y="204">X1</text>
<text x="129.6" y="200.5">11.10</text>
<text x="144.6" y="204">0.30</text>
<text x="62.4" y="207.5">Contact Pad Length (X56)</text>
<text x="105.7" y="207.5">Y1</text>
<text x="144.6" y="207.5">0.75</text>
<text x="62.4" y="211">Contact Pad to Center Pad (X27)</text>
<text x="62.4" y="214.5">Contact Pad to Center Pad (X9)</text>
<text x="105.6" y="214.5">G2</text>
<text x="105.6" y="211">G1</text>
<text x="116" y="214.5">0.75</text>
<text x="116" y="211">0.28</text>
<text x="62.4" y="218">Contact Pad to Contact Pad (X52)</text>
<text x="62.4" y="221.5">Thermal Via Diameter</text>
<text x="105.6" y="218">G3</text>
<text x="106.4" y="221.5">V</text>
<text x="116" y="218">0.20</text>
<text x="130.3" y="221.5">0.33</text>
<text x="62.4" y="225">Thermal Via Pitch</text>
<text x="105.6" y="225">EV</text>
<text x="130.3" y="225">1.20</text>
</g>
<g font-size="1.8">
<text x="90.8" y="83.9">56</text>
<text x="82.3" y="92.1">1</text>
<text x="82.3" y="94.9">2</text>
<text x="89.9" y="157.9">EV</text>
<text x="90.7" y="159.6">2</text>
</g>
</svg>
